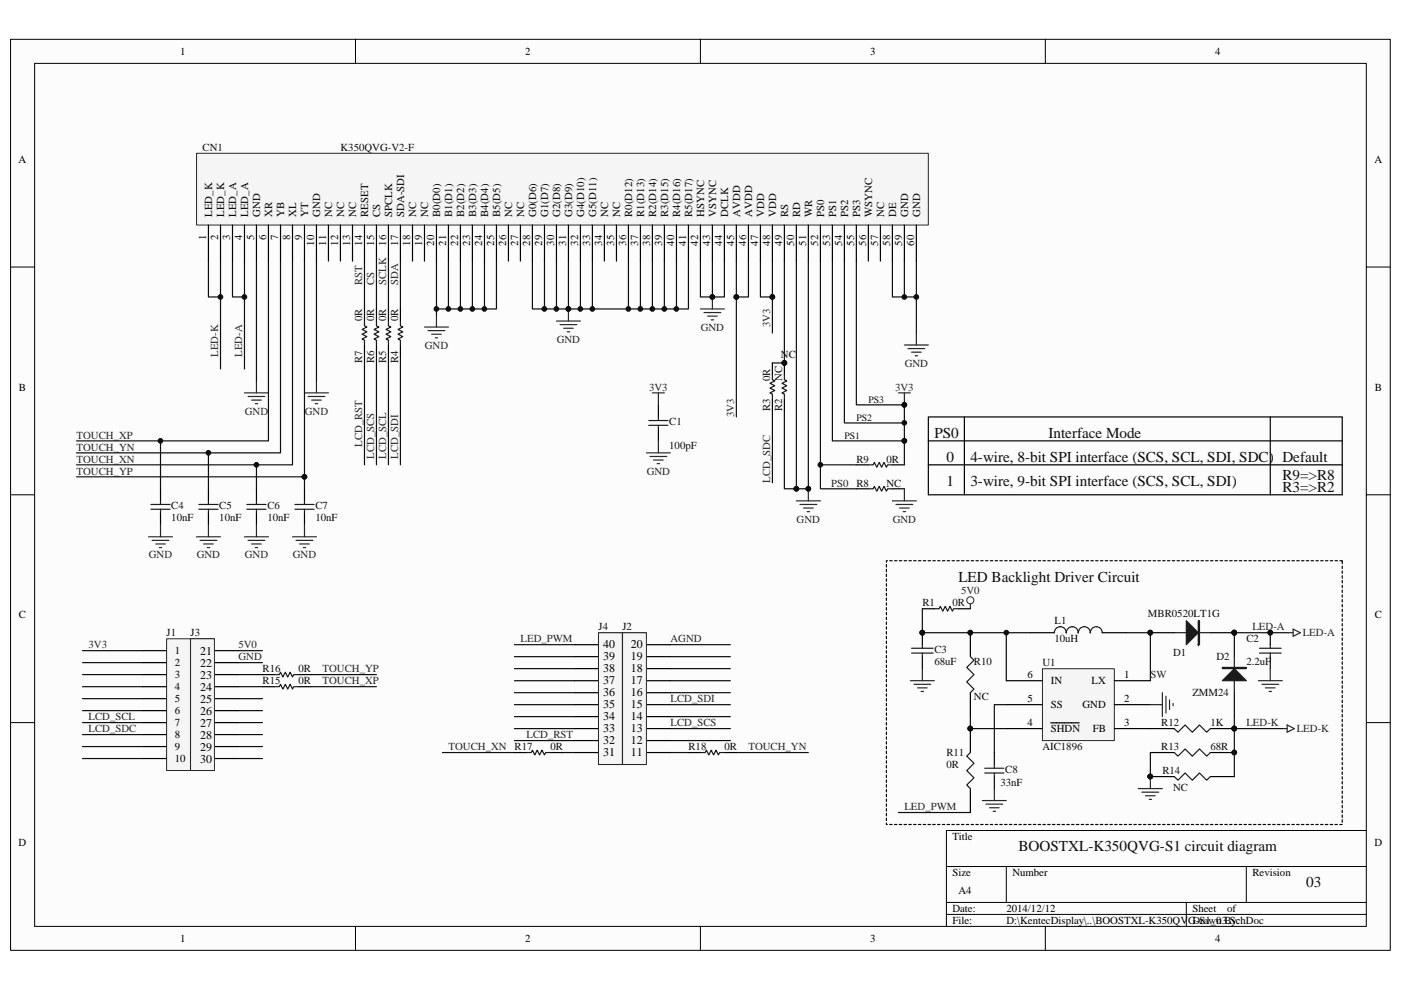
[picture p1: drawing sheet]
<svg xmlns="http://www.w3.org/2000/svg" width="297mm" height="210mm" viewBox="0 0 297 210" stroke-linecap="round" stroke-linejoin="round" font-family="sans-serif">
<path d="M2.3 8.4h292.5v193.2h-292.5z" fill="#fcfcfc"/>
<path d="M2.2 8.3h292.6v193.3h-292.6z" fill="none" stroke="#000" stroke-width=".21"/>
<path d="M7.4 13.5h282.3v183h-282.3z" fill="#fcfcfc"/>
<g fill="none" stroke="#000" stroke-width=".21">
<path d="M7.3 13.4h282.4v183.1h-282.4zM75.4 8.3v5.1M148.5 8.3v5.1M221.6 8.3v5.1M2.2 56.6h5.1M289.7 56.6h5.1M2.2 104.9h5.1M289.7 104.9h5.1M2.2 153.3h5.1M289.7 153.3h5.1M289.7 176.1h-89v20.4M75.4 196.5v5.1"/>
<path d="M148.5 196.5v5.1M200.7 183.8h89M200.7 191.4h89M200.7 194h89M213.4 183.8v7.6M221.6 196.5v5.1M251.5 191.4v5.1M264.2 183.8v7.6"/>
</g>
<path d="M35.3 135.5h5.1v27.9h-5.1z" fill="#f5f5f5"/>
<path d="M35.3 135.5h5.1v27.9h-5.1z" fill="none" stroke="#262626" stroke-width=".21"/>
<path d="M30.2 138h5.1M30.2 140.5h5.1M30.2 143.1h5.1M30.2 145.6h5.1M30.2 148.2h5.1M30.2 150.7h5.1M30.2 153.3h5.1M30.2 155.8h5.1M30.2 158.3h5.1M30.2 160.9h5.1" fill="none" stroke="#000" stroke-width=".25"/>
<path d="M132 134.2h5.1v28h-5.1z" fill="#f5f5f5"/>
<path d="M132 134.2h5.1v28h-5.1z" fill="none" stroke="#262626" stroke-width=".21"/>
<path d="M137.1 136.7h5M137.1 139.3h5M137.1 141.8h5M137.1 144.4h5M137.1 146.9h5M137.1 149.5h5M137.1 152h5M137.1 154.5h5M137.1 157.1h5M137.1 159.6h5" fill="none" stroke="#000" stroke-width=".25"/>
<path d="M40.4 135.5h5.1v27.9h-5.1z" fill="#f5f5f5"/>
<path d="M40.4 135.5h5.1v27.9h-5.1z" fill="none" stroke="#262626" stroke-width=".21"/>
<path d="M45.5 138h5.1M45.5 140.5h5.1M45.5 143.1h5.1M45.5 145.6h5.1M45.5 148.2h5.1M45.5 150.7h5.1M45.5 153.3h5.1M45.5 155.8h5.1M45.5 158.3h5.1M45.5 160.9h5.1" fill="none" stroke="#000" stroke-width=".25"/>
<path d="M126.9 134.2h5v28h-5z" fill="#f5f5f5"/>
<g fill="none" stroke="#262626" stroke-width=".21">
<path d="M126.9 134.2h5v28h-5z"/>
<circle cx="205.7" cy="127.3" r=".75"/>
</g>
<g fill="none" stroke="#000" stroke-width=".25">
<path d="M139.6 85.9v2.5M139.6 91v2.5M181.6 98.6h2.5M189.2 98.6h2.5M34 103.7v2.5M34 108.8v2.5M44.2 103.7v2.5M44.2 108.8v2.5M54.4 103.7v2.5M54.4 108.8v2.5M64.6 103.7v2.5M64.6 108.8v2.5"/>
<path d="M181.6 103.7h2.5M189.2 103.7h2.5M121.8 136.7h5.1M121.8 139.3h5.1M195.6 134.2v2.5M195.6 139.3v2.5M205.7 134.2v5.1M218.5 134.2h5M233.7 134.2h5.1M261.7 134.2v5.1M269.3 134.2v2.5M269.3 139.3v2.5"/>
<path d="M55.6 145.6h2.6M63.3 145.6h2.5M121.8 141.8h5.1M121.8 144.4h5.1M121.8 146.9h5.1M121.8 149.5h5.1M121.8 152h5.1M121.8 154.5h5.1M121.8 157.1h5.1M121.8 159.6h5.1M205.7 146.9v5.1M205.7 154.5v5.1"/>
<path d="M243.9 159.6h5.1M256.6 159.6h5.1M261.7 146.9v5.1M205.7 167.3v5M243.9 164.7h5.1M256.6 164.7h5.1"/>
</g>
<g fill="none" stroke="#1c1c1c" stroke-width=".25">
<path d="M137.6 90.2h4M137.6 89.2h4M139.6 88.4v.8M139.6 90.2v.8M184.1 98.6h1l.3-.5 .5 1 .5-1 .5 1 .5-1 .5 1 .3-.5h1M32 107h4.1M32 108h4.1M34 106.2v.8M34 108v.8M42.2 107h4M42.2 108h4M44.2 106.2v.8"/>
<path d="M44.2 108v.8M52.3 107h4.1M52.3 108h4.1M54.4 106.2v.8M54.4 108v.8M62.5 107h4.1M62.5 108h4.1M64.6 106.2v.8M64.6 108v.8M184.1 103.7h1l.3-.5 .5 1 .5-1 .5 1 .5-1 .5 1 .3-.5h1M193.3 138.5h4.5M193.3 137.5h4.5"/>
<path d="M195.6 136.7v.8M195.6 138.5v.8M205.7 139.3l.8 .7-1.5 1.6 1.5 1.5-1.5 1.5 1.5 1.6-.8 .7M223.5 134.2a1.27 1.27 0 0 1 1.3-1.3 1.25 1.25 0 0 1 1.3 1.3 1.27 1.27 0 0 1 1.3-1.3h-.1a1.25 1.25 0 0 1 1.3 1.3M228.6 134.2a1.26 1.26 0 0 1 1.3-1.3 1.26 1.26 0 0 1 1.3 1.3 1.26 1.26 0 0 1 1.2-1.3 1.26 1.26 0 0 1 1.3 1.3M261.7 139.3v7.6M267 138.5h4.6M267 137.5h4.6M269.3 136.7v.8M269.3 138.5v.8M58.2 145.6h1l.3-.5 .5 1.1 .5-1.1 .5 1.1 .5-1.1 .5 1.1 .3-.6h1M205.7 159.6l-.7 .8 1.5 1.5-1.5 1.5 1.5 1.6-1.5 1.5 .7 .8"/>
<path d="M249 159.6l.7 .8 1.6-1.5 1.5 1.5 1.5-1.5 1.5 1.5 .8-.8M249 164.7l.7 .8 1.6-1.5 1.5 1.5 1.5-1.5 1.5 1.5 .8-.8"/>
</g>
<g fill="#0e0e0e" stroke="#0e0e0e" stroke-width=".21">
<circle cx="195.5" cy="134.2" r=".49"/>
<circle cx="243.9" cy="134.2" r=".49"/>
<circle cx="269.3" cy="134.2" r=".49"/>
<circle cx="243.9" cy="164.7" r=".49"/>
<circle cx="213.3" cy="134.2" r=".49"/>
<circle cx="205.7" cy="134.2" r=".5"/>
<circle cx="261.7" cy="159.6" r=".5"/>
<circle cx="261.7" cy="134.2" r=".5"/>
<circle cx="261.7" cy="154.5" r=".5"/>
<circle cx="205.7" cy="154.5" r=".5"/>
<circle cx="46.7" cy="63" r=".5"/>
<circle cx="51.8" cy="63" r=".5"/>
<circle cx="120.5" cy="65.5" r=".5"/>
<circle cx="123" cy="65.5" r=".5"/>
<circle cx="125.6" cy="65.5" r=".49"/>
<circle cx="133.2" cy="65.5" r=".5"/>
<circle cx="135.8" cy="65.5" r=".5"/>
<circle cx="138.3" cy="65.5" r=".49"/>
<circle cx="140.9" cy="65.5" r=".49"/>
<circle cx="143.4" cy="65.5" r=".49"/>
<circle cx="151" cy="63" r=".5"/>
<circle cx="156.1" cy="63" r=".49"/>
<circle cx="191.7" cy="85.9" r=".5"/>
<circle cx="191.7" cy="89.7" r=".5"/>
<circle cx="191.7" cy="93.5" r=".5"/>
<circle cx="194.3" cy="63" r=".49"/>
<circle cx="191.7" cy="63" r=".5"/>
<circle cx="64.5" cy="101.1" r=".5"/>
<circle cx="54.4" cy="98.6" r=".49"/>
<circle cx="44.2" cy="96" r=".49"/>
<circle cx="34" cy="93.5" r=".5"/>
<circle cx="95.1" cy="65.5" r=".5"/>
<circle cx="97.6" cy="65.5" r=".49"/>
<circle cx="100.1" cy="65.5" r=".49"/>
<circle cx="102.7" cy="65.5" r=".49"/>
<circle cx="115.4" cy="65.5" r=".49"/>
<circle cx="118" cy="65.5" r=".5"/>
</g>
<g fill="none" stroke="#0e0e0e" stroke-width=".25">
<path d="M44.2 55.4v7.6h2.6M46.8 55.4v22.9M49.3 55.4v7.6h2.5M51.8 55.4v22.9M54.4 55.4v25.4M56.9 55.4v38.1h-40.7M59.5 55.4v40.7h-43.3M62 55.4v43.2h-45.8M64.6 55.4v45.7h-48.4M67.1 55.4v25.4M77.3 55.4v10.1M79.8 55.4v10.1"/>
<path d="M92.5 55.4v11.4M95.1 55.4v10.1M97.6 55.4v10.1M100.2 55.4v10.1M102.7 55.4v10.1M115.4 55.4v10.1M118 55.4v10.1M120.5 55.4v10.1M123.1 55.4v10.1M125.6 55.4v10.1M133.2 55.4v10.1M135.8 55.4v10.1"/>
<path d="M138.3 55.4v10.1M140.9 55.4v10.1M143.4 55.4v10.1M148.5 55.4v7.6h5.1v-7.6M151 55.4v7.6M173.9 55.4v48.3h7.7M176.5 55.4v38.1h15.2v-7.6h-10.1v-30.5M179 55.4v34.3h12.7M189.2 55.4v7.6h5.1M191.7 55.4v7.6M194.3 55.4v15.2M77.3 75.7v22.9"/>
<path d="M156.1 63v25.4M34 93.5v10.2M44.2 96.1v7.6M54.4 98.6v5.1M64.6 101.1v2.6M17.5 138h12.7M50.6 138h5M109.1 136.7h12.7M109.1 139.3h12.7M142.1 136.7h12.8M142.1 139.3h12.8M195.6 129.1v5.1h22.9"/>
<path d="M213.4 134.2v10.2M238.8 134.2h5.1v10.2M261.7 134.2h11.5M17.5 140.5h12.7M17.5 143.1h12.7M17.5 145.6h12.7M17.5 148.2h12.7M17.5 150.7h12.7M17.5 153.3h12.7M17.5 155.8h12.7M17.5 158.3h12.7M50.6 140.5h5"/>
<path d="M50.6 143.1h5M50.6 145.6h5M50.6 148.2h5M50.6 150.7h5M50.6 153.3h5M50.6 155.8h5M50.6 158.3h5M109.1 141.8h12.7M109.1 144.4h12.7M109.1 146.9h12.7M109.1 149.5h12.7M109.1 152h12.7"/>
<path d="M109.1 154.5h12.7M109.1 157.1h12.7M119.2 159.6h2.6M142.1 141.8h12.8M142.1 144.4h12.8M142.1 146.9h12.8M142.1 149.5h12.8M142.1 152h12.8M142.1 154.5h12.8M142.1 157.1h12.8M142.1 159.6h3.9M205.7 152v2.5h7.7"/>
<path d="M261.7 154.5v10.2M17.5 160.9h12.7M50.6 160.9h5M190.5 172.3h15.2"/>
</g>
<g fill="none" stroke="#262626" stroke-width=".25">
<path d="M90 69.4h5.1M90.8 70.1h3.5M91.5 70.9h2.1M92.3 71.6h.5M92.5 66.8v2.6M118 68.1h5.1M118.7 68.9h3.6M119.5 69.6h2M120.3 70.4h.5M120.5 65.5v2.6M148.5 65.5h5.1M149.3 66.3h3.5"/>
<path d="M150 67.1h2.1M150.8 67.8h.5M151 63v2.5M191.7 73.2h5.1M192.5 73.9h3.6M193.3 74.7h2M194 75.5h.5M194.3 70.6v2.6M51.8 83.3h5.1M52.6 84.1h3.6M53.4 84.9h2M54.1 85.6h.5"/>
<path d="M54.4 80.8v2.5M64.6 83.3h5M65.3 84.1h3.6M66.1 84.9h2M66.8 85.6h.5M67.1 80.8v2.5M137.1 96.1h5M137.8 96.8h3.6M138.3 83.3h2.6M138.6 97.6h2M139.3 98.3h.5M139.6 83.3v2.6"/>
<path d="M139.6 93.5v2.6M190.5 83.3h2.5M191.7 83.3v2.6M31.5 113.9h5.1M32.3 114.6h3.5M33 115.4h2M33.8 116.1h.5M34 111.3v2.6M41.7 113.9h5.1M42.4 114.6h3.6M43.2 115.4h2M43.9 116.1h.6"/>
<path d="M44.2 111.3v2.6M51.8 113.9h5.1M52.6 114.6h3.6M53.4 115.4h2M54.1 116.1h.5M54.4 111.3v2.6M62 113.9h5.1M62.8 114.6h3.5M63.5 115.4h2.1M64.3 116.1h.5M64.6 111.3v2.6M189.2 106.2h5.1"/>
<path d="M190 107h3.5M190.7 107.8h2.1M191.5 108.5h.5M191.7 103.7v2.5M205.7 128.1v1M273.2 134.2h1M274.2 133.4l1.5 .8-1.5 .8zM193 144.4h5.1M193.8 145.1h3.5M194.5 145.9h2.1M195.3 146.7h.5M195.6 141.8v2.6"/>
<path d="M266.8 144.4h5.1M267.5 145.1h3.6M268.3 145.9h2M269.1 146.7h.5M269.3 141.8v2.6M271.9 154.5h1M272.9 153.8l1.5 .7-1.5 .8zM241.3 167.3h5.1M242.1 168h3.6M242.9 168.8h2M243.6 169.5h.6M243.9 164.7v2.6"/>
</g>
<g fill="#1c1c1c" stroke="#1c1c1c" stroke-width=".25">
<path d="M261.7 141.8l2.5 2.6h-5z"/>
<path d="M259.2 141.6h5v.2h-5z" fill-rule="evenodd"/>
</g>
<path d="M41.7 32.5h155.1v15.2h-155.1z" fill="#f5f5f5"/>
<path d="M41.7 32.5h155.1v15.2h-155.1z" fill="none" stroke="#262626" stroke-width=".21"/>
<g fill="none" stroke="#000" stroke-width=".25">
<path d="M44.2 47.7v7.7M46.8 47.7v7.7M49.3 47.7v7.7M51.8 47.7v7.7M54.4 47.7v7.7M56.9 47.7v7.7M59.5 47.7v7.7M62 47.7v7.7M64.6 47.7v7.7M67.1 47.7v7.7M69.6 47.7v7.7M72.2 47.7v7.7"/>
<path d="M74.7 47.7v7.7M77.3 47.7v7.7M79.8 47.7v7.7M82.4 47.7v7.7M84.9 47.7v7.7M87.5 47.7v7.7M90 47.7v7.7M92.5 47.7v7.7M95.1 47.7v7.7M97.6 47.7v7.7M100.2 47.7v7.7M102.7 47.7v7.7"/>
<path d="M105.3 47.7v7.7M107.8 47.7v7.7M110.3 47.7v7.7M112.9 47.7v7.7M115.4 47.7v7.7M118 47.7v7.7M120.5 47.7v7.7M123.1 47.7v7.7M125.6 47.7v7.7M128.1 47.7v7.7M130.7 47.7v7.7M133.2 47.7v7.7"/>
<path d="M135.8 47.7v7.7M138.3 47.7v7.7M140.9 47.7v7.7M143.4 47.7v7.7M146 47.7v7.7M148.5 47.7v7.7M151 47.7v7.7M153.6 47.7v7.7M156.1 47.7v7.7M158.7 47.7v7.7M161.2 47.7v7.7M163.8 47.7v7.7"/>
<path d="M166.3 47.7v7.7M168.8 47.7v7.7M171.4 47.7v7.7M173.9 47.7v7.7M176.5 47.7v7.7M179 47.7v7.7M181.6 47.7v7.7M184.1 47.7v7.7M186.7 47.7v7.7M189.2 47.7v7.7M191.7 47.7v7.7M194.3 47.7v7.7"/>
<path d="M77.3 65.5v2.6M77.3 73.2v2.5M79.8 65.5v2.6M79.8 73.2v2.5M82.4 65.5v2.6M82.4 73.2v2.5M84.9 65.5v2.6M84.9 73.2v2.5M163.8 77v2.5M163.8 84.6v2.6M195.6 129.1h2.5M203.2 129.1h2.5"/>
</g>
<path d="M82.4 55.4v10.1M84.9 55.4v10.1M156.1 55.4v7.6h2.6v-7.6M161.2 55.4v7.6h2.6v7.6M163.8 55.4v7.6M79.8 75.7v22.9M82.4 75.7v22.9M84.9 75.7v22.9" fill="none" stroke="#0e0e0e" stroke-width=".25"/>
<g fill="#0e0e0e" stroke="#0e0e0e" stroke-width=".21">
<circle cx="163.7" cy="63" r=".5"/>
<circle cx="156.1" cy="63" r=".49"/>
</g>
<path d="M284.6 118.9h-96.7v56h96.7v-56" fill="none" stroke="#000" stroke-width=".25" stroke-dasharray=".5 .5"/>
<path d="M77.3 68.1v1l.5 .3-1 .5 1 .5-1 .5 1 .5-1 .5 .5 .3v1M79.8 68.1v1l.5 .3-1 .5 1 .5-1 .5 1 .5-1 .5 .5 .3v1M82.4 68.1v1l.5 .3-1.1 .5 1.1 .5-1.1 .5 1.1 .5-1.1 .5 .6 .3v1M84.9 68.1v1l.5 .3-1 .5 1 .5-1 .5 1 .5-1 .5 .5 .3v1M163.8 79.5v1l.5 .3-1 .5 1 .5-1 .5 1 .5-1 .5 .5 .3v1M198.1 129.1h1l.3-.5 .5 1 .5-1 .5 1 .5-1 .5 1 .3-.5h1" fill="none" stroke="#1c1c1c" stroke-width=".25"/>
<path d="M221 141.9h15.3v15.2h-15.3z" fill="#f5f5f5"/>
<path d="M221 141.8h15.3v15.3h-15.3z" fill="none" stroke="#262626" stroke-width=".21"/>
<path d="M243.9 134.2h5.1M256.6 134.2h5.1M210.8 159.6v2.6M213.4 144.4h7.6M213.4 149.5h7.6M213.4 154.5h7.6M222.8 153.3h6M236.3 144.4h7.6M236.3 149.5h7.6M236.3 154.5h12.7M256.6 154.5h5.1M210.8 164.7v2.6" fill="none" stroke="#000" stroke-width=".25"/>
<g fill="#0e0e0e" stroke="#0e0e0e" stroke-width=".21">
<circle cx="261.7" cy="154.5" r=".5"/>
<circle cx="243.9" cy="164.7" r=".49"/>
<circle cx="243.9" cy="134.2" r=".49"/>
<circle cx="261.7" cy="134.2" r=".5"/>
<circle cx="92.5" cy="65.5" r=".5"/>
<circle cx="191.7" cy="93.5" r=".5"/>
<circle cx="173.9" cy="98.6" r=".5"/>
<circle cx="171.4" cy="103.7" r=".49"/>
</g>
<path d="M249 134.2h7.6M249 154.5l.7 .8 1.6-1.5 1.5 1.5 1.5-1.5 1.5 1.5 .8-.8M208.8 162.9h4M208.8 164h4M210.8 162.2v.7M210.8 164v.7" fill="none" stroke="#1c1c1c" stroke-width=".25"/>
<path d="M105.3 55.4v10.1h-12.8M112.9 55.4v10.1h33.1v-10.1M173.9 98.6h7.7M191.7 93.5v5.1M65.8 145.6h14M65.8 143.1h14M93.8 159.6h15.3M156.1 159.6h15.3M213.4 149.5h-2.6v10.1M243.9 159.6v5.1M261.7 152v2.5h10.2" fill="none" stroke="#0e0e0e" stroke-width=".25"/>
<g fill="none" stroke="#262626" stroke-width=".25">
<path d="M168.8 106.2h5.1M169.6 107h3.6M170.4 107.8h2M171.1 108.5h.6M171.4 103.7v2.5M243.9 149.5h2.5M246.4 146.9v5.1M247.2 147.7v3.5M248 148.4v2.1M248.7 149.2v.5M208.3 169.8h5.1M209 170.6h3.6"/>
<path d="M209.8 171.3h2M210.6 172.1h.5M210.8 167.3v2.5"/>
</g>
<g fill="#1c1c1c" stroke="#1c1c1c" stroke-width=".25">
<path d="M251.5 131.7l2.6 2.5-2.6 2.5z"/>
<path d="M254.1 131.7v5h.2v-5z" fill-rule="evenodd"/>
</g>
<path d="M132 134.2h5.1v28h-5.1z" fill="#f5f5f5"/>
<path d="M132 134.2h5.1v28h-5.1z" fill="none" stroke="#262626" stroke-width=".21"/>
<path d="M126.9 134.2h5v28h-5z" fill="#f5f5f5"/>
<path d="M126.9 134.2h5v28h-5z" fill="none" stroke="#262626" stroke-width=".21"/>
<path d="M40.4 135.5h5.1v27.9h-5.1z" fill="#f5f5f5"/>
<path d="M40.4 135.5h5.1v27.9h-5.1z" fill="none" stroke="#262626" stroke-width=".21"/>
<path d="M166.3 55.4v21.6h-2.5M168.8 55.4v48.3h2.6v-48.3M163.8 87.2v15.2M166.3 87.2v16.5h2.5" fill="none" stroke="#0e0e0e" stroke-width=".25"/>
<g fill="#0e0e0e" stroke="#0e0e0e" stroke-width=".21">
<circle cx="168.8" cy="103.7" r=".49"/>
<circle cx="171.4" cy="103.7" r=".49"/>
<circle cx="166.3" cy="77" r=".49"/>
</g>
<g fill="none" stroke="#000" stroke-width=".25">
<path d="M166.3 77v2.5M166.3 84.6v2.6M196.8 88.4h87.8v16.5h-87.8zM196.8 93.5h87.8M196.8 98.6h87.8M204.5 88.4v16.5M269.3 88.4v16.5M55.6 143.1h2.6M63.3 143.1h2.5M109.1 159.6h2.5M116.7 159.6h2.5M146 159.6h2.5"/>
<path d="M153.6 159.6h2.5"/>
</g>
<path d="M166.3 79.5v1l.5 .3-1 .5 1 .5-1 .5 1 .5-1 .5 .5 .3v1M58.2 143.1h1l.3-.5 .5 1 .5-1 .5 1 .5-1 .5 1 .3-.5h1M111.6 159.6h1l.3-.5 .5 1 .5-1 .5 1 .5-1 .5 1 .3-.5h1M148.5 159.6h1l.3-.5 .5 1 .5-1 .5 1 .5-1 .5 1 .3-.5h1" fill="none" stroke="#1c1c1c" stroke-width=".25"/>
<g font-size="3.2" fill="#0e0e0e">
<text x="198.1" y="92.8">PS0</text>
<text x="222.3" y="92.8">Interface Mode</text>
<text x="200.7" y="97.9">0</text>
<text x="205.7" y="97.9">4-wire, 8-bit SPI interface (SCS, SCL, SDI, SDC)</text>
<text x="271.9" y="97.9">Default</text>
<text x="271.9" y="101.7">R9=&gt;R8</text>
<text x="200.7" y="103">1</text>
<text x="205.7" y="103">3-wire, 9-bit SPI interface (SCS, SCL, SDI)</text>
<text x="271.9" y="104.3">R3=&gt;R2</text>
<text x="203.2" y="123.3">LED Backlight Driver Circuit</text>
<text x="215.9" y="180.6">BOOSTXL-K350QVG-S1 circuit diagram</text>
<text x="277" y="188.2">03</text>
</g>
<g font-size="2.5">
<text x="127.9" y="137.5">40</text>
<text x="133.7" y="137.5">20</text>
<text x="42.4" y="139">21</text>
<text x="42.4" y="141.5">22</text>
<text x="127.9" y="142.6">38</text>
<text x="127.9" y="140">39</text>
<text x="133.7" y="142.6">18</text>
<text x="133.7" y="140">19</text>
<text x="42.4" y="144.1">23</text>
<text x="42.4" y="146.6">24</text>
<text x="42.4" y="149.2">25</text>
<text x="127.9" y="147.6">36</text>
<text x="127.9" y="145.1">37</text>
<text x="133.7" y="147.6">16</text>
<text x="133.7" y="145.1">17</text>
<text x="42.4" y="151.7">26</text>
<text x="42.4" y="154.3">27</text>
<text x="127.9" y="155.3">33</text>
<text x="127.9" y="152.7">34</text>
<text x="127.9" y="150.2">35</text>
<text x="133.7" y="155.3">13</text>
<text x="133.7" y="152.7">14</text>
<text x="133.7" y="150.2">15</text>
<text x="42.4" y="156.8">28</text>
<text x="42.4" y="159.3">29</text>
<text x="42.4" y="161.9">30</text>
<text x="127.9" y="160.4">31</text>
<text x="127.9" y="157.8">32</text>
<text x="133.7" y="160.4">11</text>
<text x="133.7" y="157.8">12</text>
</g>
<g font-size="2.3">
<text x="38.2" y="11.7">1</text>
<text x="111.4" y="11.7">2</text>
<text x="184.5" y="11.7">3</text>
<text x="257.6" y="11.7">4</text>
<text x="4" y="34.5">A</text>
<text x="291.4" y="34.5">A</text>
<text x="45" y="46" transform="rotate(-90 45 46)">LED_K</text>
<text x="47.5" y="46" transform="rotate(-90 47.5 46)">LED_K</text>
<text x="50.1" y="46" transform="rotate(-90 50.1 46)">LED_A</text>
<text x="52.6" y="46" transform="rotate(-90 52.6 46)">LED_A</text>
<text x="55.2" y="46" transform="rotate(-90 55.2 46)">GND</text>
<text x="57.7" y="46" transform="rotate(-90 57.7 46)">XR</text>
<text x="60.3" y="46" transform="rotate(-90 60.3 46)">YB</text>
<text x="62.8" y="46" transform="rotate(-90 62.8 46)">XL</text>
<text x="65.3" y="46" transform="rotate(-90 65.3 46)">YT</text>
<text x="67.9" y="46" transform="rotate(-90 67.9 46)">GND</text>
<text x="70.4" y="46" transform="rotate(-90 70.4 46)">NC</text>
<text x="73" y="46" transform="rotate(-90 73 46)">NC</text>
<text x="75.5" y="46" transform="rotate(-90 75.5 46)">NC</text>
<text x="78.1" y="46" transform="rotate(-90 78.1 46)">RESET</text>
<text x="80.6" y="46" transform="rotate(-90 80.6 46)">CS</text>
<text x="83.1" y="46" transform="rotate(-90 83.1 46)">SPCLK</text>
<text x="85.7" y="46" transform="rotate(-90 85.7 46)">SDA-SDI</text>
<text x="88.2" y="46" transform="rotate(-90 88.2 46)">NC</text>
<text x="90.8" y="46" transform="rotate(-90 90.8 46)">NC</text>
<text x="93.3" y="46" transform="rotate(-90 93.3 46)">B0(D0)</text>
<text x="95.9" y="46" transform="rotate(-90 95.9 46)">B1(D1)</text>
<text x="98.4" y="46" transform="rotate(-90 98.4 46)">B2(D2)</text>
<text x="101" y="46" transform="rotate(-90 101 46)">B3(D3)</text>
<text x="103.5" y="46" transform="rotate(-90 103.5 46)">B4(D4)</text>
<text x="106" y="46" transform="rotate(-90 106 46)">B5(D5)</text>
<text x="108.6" y="46" transform="rotate(-90 108.6 46)">NC</text>
<text x="111.1" y="46" transform="rotate(-90 111.1 46)">NC</text>
<text x="113.7" y="46" transform="rotate(-90 113.7 46)">G0(D6)</text>
<text x="116.2" y="46" transform="rotate(-90 116.2 46)">G1(D7)</text>
<text x="118.8" y="46" transform="rotate(-90 118.8 46)">G2(D8)</text>
<text x="121.3" y="46" transform="rotate(-90 121.3 46)">G3(D9)</text>
<text x="123.8" y="46" transform="rotate(-90 123.8 46)">G4(D10)</text>
<text x="126.4" y="46" transform="rotate(-90 126.4 46)">G5(D11)</text>
<text x="128.9" y="46" transform="rotate(-90 128.9 46)">NC</text>
<text x="131.5" y="46" transform="rotate(-90 131.5 46)">NC</text>
<text x="134" y="46" transform="rotate(-90 134 46)">R0(D12)</text>
<text x="136.6" y="46" transform="rotate(-90 136.6 46)">R1(D13)</text>
<text x="139.1" y="46" transform="rotate(-90 139.1 46)">R2(D14)</text>
<text x="141.6" y="46" transform="rotate(-90 141.6 46)">R3(D15)</text>
<text x="144.2" y="46" transform="rotate(-90 144.2 46)">R4(D16)</text>
<text x="146.7" y="46" transform="rotate(-90 146.7 46)">R5(D17)</text>
<text x="149.3" y="46" transform="rotate(-90 149.3 46)">HSYNC</text>
<text x="151.8" y="46" transform="rotate(-90 151.8 46)">VSYNC</text>
<text x="154.4" y="46" transform="rotate(-90 154.4 46)">DCLK</text>
<text x="156.9" y="46" transform="rotate(-90 156.9 46)">AVDD</text>
<text x="159.5" y="46" transform="rotate(-90 159.5 46)">AVDD</text>
<text x="162" y="46" transform="rotate(-90 162 46)">VDD</text>
<text x="164.5" y="46" transform="rotate(-90 164.5 46)">VDD</text>
<text x="167.1" y="46" transform="rotate(-90 167.1 46)">RS</text>
<text x="169.6" y="46" transform="rotate(-90 169.6 46)">RD</text>
<text x="172.2" y="46" transform="rotate(-90 172.2 46)">WR</text>
<text x="174.7" y="46" transform="rotate(-90 174.7 46)">PS0</text>
<text x="177.3" y="46" transform="rotate(-90 177.3 46)">PS1</text>
<text x="179.8" y="46" transform="rotate(-90 179.8 46)">PS2</text>
<text x="182.3" y="46" transform="rotate(-90 182.3 46)">PS3</text>
<text x="184.9" y="46" transform="rotate(-90 184.9 46)">WSYNC</text>
<text x="187.4" y="46" transform="rotate(-90 187.4 46)">NC</text>
<text x="190" y="46" transform="rotate(-90 190 46)">DE</text>
<text x="192.5" y="46" transform="rotate(-90 192.5 46)">GND</text>
<text x="195.1" y="46" transform="rotate(-90 195.1 46)">GND</text>
<text x="43.7" y="50.9" transform="rotate(-90 43.7 50.9)">1</text>
<text x="46.3" y="50.9" transform="rotate(-90 46.3 50.9)">2</text>
<text x="48.8" y="50.9" transform="rotate(-90 48.8 50.9)">3</text>
<text x="51.3" y="50.9" transform="rotate(-90 51.3 50.9)">4</text>
<text x="53.9" y="50.9" transform="rotate(-90 53.9 50.9)">5</text>
<text x="56.4" y="50.9" transform="rotate(-90 56.4 50.9)">6</text>
<text x="59" y="50.9" transform="rotate(-90 59 50.9)">7</text>
<text x="61.5" y="50.9" transform="rotate(-90 61.5 50.9)">8</text>
<text x="64.1" y="50.9" transform="rotate(-90 64.1 50.9)">9</text>
<text x="66.6" y="52.1" transform="rotate(-90 66.6 52.1)">10</text>
<text x="69.1" y="52.1" transform="rotate(-90 69.1 52.1)">11</text>
<text x="71.7" y="52.1" transform="rotate(-90 71.7 52.1)">12</text>
<text x="74.2" y="52.1" transform="rotate(-90 74.2 52.1)">13</text>
<text x="76.8" y="52.1" transform="rotate(-90 76.8 52.1)">14</text>
<text x="79.3" y="52.1" transform="rotate(-90 79.3 52.1)">15</text>
<text x="81.9" y="52.1" transform="rotate(-90 81.9 52.1)">16</text>
<text x="84.4" y="52.1" transform="rotate(-90 84.4 52.1)">17</text>
<text x="87" y="52.1" transform="rotate(-90 87 52.1)">18</text>
<text x="89.5" y="52.1" transform="rotate(-90 89.5 52.1)">19</text>
<text x="92.1" y="52.1" transform="rotate(-90 92.1 52.1)">20</text>
<text x="94.6" y="52.1" transform="rotate(-90 94.6 52.1)">21</text>
<text x="97.1" y="52.1" transform="rotate(-90 97.1 52.1)">22</text>
<text x="99.7" y="52.1" transform="rotate(-90 99.7 52.1)">23</text>
<text x="102.2" y="52.1" transform="rotate(-90 102.2 52.1)">24</text>
<text x="104.8" y="52.1" transform="rotate(-90 104.8 52.1)">25</text>
<text x="107.3" y="52.1" transform="rotate(-90 107.3 52.1)">26</text>
<text x="109.9" y="52.1" transform="rotate(-90 109.9 52.1)">27</text>
<text x="112.4" y="52.1" transform="rotate(-90 112.4 52.1)">28</text>
<text x="115" y="52.1" transform="rotate(-90 115 52.1)">29</text>
<text x="117.5" y="52.1" transform="rotate(-90 117.5 52.1)">30</text>
<text x="120" y="52.1" transform="rotate(-90 120 52.1)">31</text>
<text x="122.6" y="52.1" transform="rotate(-90 122.6 52.1)">32</text>
<text x="125.1" y="52.1" transform="rotate(-90 125.1 52.1)">33</text>
<text x="127.7" y="52.1" transform="rotate(-90 127.7 52.1)">34</text>
<text x="130.2" y="52.1" transform="rotate(-90 130.2 52.1)">35</text>
<text x="132.8" y="52.1" transform="rotate(-90 132.8 52.1)">36</text>
<text x="135.3" y="52.1" transform="rotate(-90 135.3 52.1)">37</text>
<text x="137.8" y="52.1" transform="rotate(-90 137.8 52.1)">38</text>
<text x="140.4" y="52.1" transform="rotate(-90 140.4 52.1)">39</text>
<text x="142.9" y="52.1" transform="rotate(-90 142.9 52.1)">40</text>
<text x="145.5" y="52.1" transform="rotate(-90 145.5 52.1)">41</text>
<text x="148" y="52.1" transform="rotate(-90 148 52.1)">42</text>
<text x="150.6" y="52.1" transform="rotate(-90 150.6 52.1)">43</text>
<text x="153.1" y="52.1" transform="rotate(-90 153.1 52.1)">44</text>
<text x="155.6" y="52.1" transform="rotate(-90 155.6 52.1)">45</text>
<text x="158.2" y="52.1" transform="rotate(-90 158.2 52.1)">46</text>
<text x="160.7" y="52.1" transform="rotate(-90 160.7 52.1)">47</text>
<text x="163.3" y="52.1" transform="rotate(-90 163.3 52.1)">48</text>
<text x="165.8" y="52.1" transform="rotate(-90 165.8 52.1)">49</text>
<text x="168.4" y="52.1" transform="rotate(-90 168.4 52.1)">50</text>
<text x="170.9" y="52.1" transform="rotate(-90 170.9 52.1)">51</text>
<text x="173.5" y="52.1" transform="rotate(-90 173.5 52.1)">52</text>
<text x="176" y="52.1" transform="rotate(-90 176 52.1)">53</text>
<text x="178.5" y="52.1" transform="rotate(-90 178.5 52.1)">54</text>
<text x="181.1" y="52.1" transform="rotate(-90 181.1 52.1)">55</text>
<text x="183.6" y="52.1" transform="rotate(-90 183.6 52.1)">56</text>
<text x="186.2" y="52.1" transform="rotate(-90 186.2 52.1)">57</text>
<text x="188.7" y="52.1" transform="rotate(-90 188.7 52.1)">58</text>
<text x="191.3" y="52.1" transform="rotate(-90 191.3 52.1)">59</text>
<text x="193.8" y="52.1" transform="rotate(-90 193.8 52.1)">60</text>
<text x="4" y="82.8">B</text>
<text x="291.5" y="82.8">B</text>
<text x="4" y="131.2">C</text>
<text x="291.5" y="131.2">C</text>
<text x="128.7" y="137.5">1</text>
<text x="134.1" y="137.5">1</text>
<text x="37.1" y="138.8">1</text>
<text x="37.1" y="141.3">2</text>
<text x="37.1" y="143.9">3</text>
<text x="42.6" y="138.8">1</text>
<text x="42.6" y="141.3">2</text>
<text x="42.6" y="143.9">3</text>
<text x="128.7" y="140.1">2</text>
<text x="128.7" y="142.6">3</text>
<text x="134.1" y="140.1">2</text>
<text x="134.1" y="142.6">3</text>
<text x="217.8" y="143.9">6</text>
<text x="238.3" y="143.9">1</text>
<text x="37.1" y="146.4">4</text>
<text x="37.1" y="149">5</text>
<text x="42.6" y="146.4">4</text>
<text x="42.6" y="149">5</text>
<text x="128.7" y="145.2">4</text>
<text x="128.7" y="147.7">5</text>
<text x="134.1" y="145.2">4</text>
<text x="134.1" y="147.7">5</text>
<text x="217.8" y="149">5</text>
<text x="222.8" y="145.2">IN</text>
<text x="231.4" y="145.2">LX</text>
<text x="238.3" y="149">2</text>
<text x="37.1" y="151.5">6</text>
<text x="37.1" y="154.1">7</text>
<text x="42.6" y="151.5">6</text>
<text x="42.6" y="154.1">7</text>
<text x="128.7" y="150.2">6</text>
<text x="128.7" y="152.8">7</text>
<text x="128.7" y="155.3">8</text>
<text x="134.1" y="150.2">6</text>
<text x="134.1" y="152.8">7</text>
<text x="134.1" y="155.3">8</text>
<text x="217.8" y="154.1">4</text>
<text x="222.8" y="155.3">SHDN</text>
<text x="222.8" y="150.2">SS</text>
<text x="229.5" y="150.2">GND</text>
<text x="231.7" y="155.3">FB</text>
<text x="238.3" y="154.1">3</text>
<text x="37.1" y="156.6">8</text>
<text x="37.1" y="159.1">9</text>
<text x="37.1" y="161.7">10</text>
<text x="41.4" y="161.7">10</text>
<text x="42.6" y="156.6">8</text>
<text x="42.6" y="159.1">9</text>
<text x="128.7" y="157.9">9</text>
<text x="128.7" y="160.4">10</text>
<text x="133" y="160.4">10</text>
<text x="134.1" y="157.9">9</text>
<text x="4" y="179.5">D</text>
<text x="201.9" y="178.2">Title</text>
<text x="291.4" y="179.5">D</text>
<text x="201.9" y="185.8">Size</text>
<text x="214.6" y="185.8">Number</text>
<text x="265.5" y="185.8">Revision</text>
<text x="203.2" y="189.7">A4</text>
<text x="201.9" y="193.5">Date:</text>
<text x="201.9" y="196">File:</text>
<text x="213.4" y="193.5">2014/12/12</text>
<text x="213.4" y="196">D:\KentecDisplay\..\BOOSTXL-K350QVG-S1_03.SchDoc</text>
<text x="252.8" y="196">Drawn By:</text>
<text x="252.8" y="193.5">Sheet</text>
<text x="260.2" y="193.5">of</text>
<text x="38.2" y="199.8">1</text>
<text x="111.4" y="199.8">2</text>
<text x="184.5" y="199.8">3</text>
<text x="257.6" y="199.8">4</text>
</g>
<g font-size="2.3" fill="#0e0e0e">
<text x="42.9" y="32">CN1</text>
<text x="72.2" y="32">K350QVG-V2-F</text>
<text x="76.8" y="68.1" transform="rotate(-90 76.8 68.1)">0R</text>
<text x="79.3" y="68.1" transform="rotate(-90 79.3 68.1)">0R</text>
<text x="81.9" y="68.1" transform="rotate(-90 81.9 68.1)">0R</text>
<text x="84.4" y="68.1" transform="rotate(-90 84.4 68.1)">0R</text>
<text x="76.8" y="77" transform="rotate(-90 76.8 77)">R7</text>
<text x="79.3" y="77" transform="rotate(-90 79.3 77)">R6</text>
<text x="81.9" y="77" transform="rotate(-90 81.9 77)">R5</text>
<text x="84.4" y="77" transform="rotate(-90 84.4 77)">R4</text>
<text x="165.6" y="76">NC</text>
<text x="163.3" y="80.8" transform="rotate(-90 163.3 80.8)">0R</text>
<text x="165.8" y="80.8" transform="rotate(-90 165.8 80.8)">NC</text>
<text x="163.3" y="87.2" transform="rotate(-90 163.3 87.2)">R3</text>
<text x="165.8" y="87.2" transform="rotate(-90 165.8 87.2)">R2</text>
<text x="141.9" y="95.3">100pF</text>
<text x="141.9" y="90.2">C1</text>
<text x="181.6" y="98.1">R9</text>
<text x="187.9" y="98.1">0R</text>
<text x="181.6" y="103.2">R8</text>
<text x="187.9" y="103.2">NC</text>
<text x="36.3" y="110.6">10nF</text>
<text x="36.3" y="108">C4</text>
<text x="46.5" y="110.6">10nF</text>
<text x="46.5" y="108">C5</text>
<text x="56.7" y="110.6">10nF</text>
<text x="56.7" y="108">C6</text>
<text x="66.9" y="110.6">10nF</text>
<text x="66.9" y="108">C7</text>
<text x="195.6" y="128.6">R1</text>
<text x="201.9" y="128.6">0R</text>
<text x="243.4" y="130.9">MBR0520LT1G</text>
<text x="35.3" y="135">J1</text>
<text x="40.4" y="135">J3</text>
<text x="126.9" y="133.7">J4</text>
<text x="132" y="133.7">J2</text>
<text x="223.6" y="132.4">L1</text>
<text x="223.6" y="136.2">10uH</text>
<text x="264.3" y="136.2">C2</text>
<text x="55.7" y="142.6">R16</text>
<text x="63.3" y="142.6">0R</text>
<text x="198.1" y="138.5">C3</text>
<text x="198.1" y="141.1">68uF</text>
<text x="206.5" y="141.1">R10</text>
<text x="221" y="141.3">U1</text>
<text x="248.7" y="139">D1</text>
<text x="257.9" y="140.1">D2</text>
<text x="264.3" y="141.1">2.2uF</text>
<text x="55.7" y="145.2">R15</text>
<text x="63.3" y="145.2">0R</text>
<text x="206.5" y="148.5">NC</text>
<text x="252.8" y="147.7">ZMM24</text>
<text x="246.2" y="154.1">R12</text>
<text x="256.6" y="154.1">1K</text>
<text x="109.1" y="159.1">R17</text>
<text x="116.7" y="159.1">0R</text>
<text x="146" y="159.1">R18</text>
<text x="153.6" y="159.1">0R</text>
<text x="200.7" y="160.4">R11</text>
<text x="221" y="159.1">AIC1896</text>
<text x="246.2" y="159.1">R13</text>
<text x="256.6" y="159.1">68R</text>
<text x="200.7" y="163">0R</text>
<text x="212.1" y="166.8">33nF</text>
<text x="213.1" y="164">C8</text>
<text x="246.4" y="164.2">R14</text>
<text x="248.7" y="167.8">NC</text>
</g>
<g font-size="2.3" fill="#262626">
<text x="76.8" y="60.5" transform="rotate(-90 76.8 60.5)">RST</text>
<text x="79.3" y="60.5" transform="rotate(-90 79.3 60.5)">CS</text>
<text x="81.9" y="60.5" transform="rotate(-90 81.9 60.5)">SCLK</text>
<text x="84.4" y="60.5" transform="rotate(-90 84.4 60.5)">SDA</text>
<text x="148.6" y="70.1">GND</text>
<text x="163.3" y="69.4" transform="rotate(-90 163.3 69.4)">3V3</text>
<text x="46.3" y="75.7" transform="rotate(-90 46.3 75.7)">LED-K</text>
<text x="51.3" y="75.7" transform="rotate(-90 51.3 75.7)">LED-A</text>
<text x="90.1" y="74">GND</text>
<text x="118" y="72.7">GND</text>
<text x="191.8" y="77.8">GND</text>
<text x="137.6" y="82.8">3V3</text>
<text x="189.8" y="82.8">3V3</text>
<text x="51.9" y="87.9">GND</text>
<text x="64.6" y="87.9">GND</text>
<text x="155.6" y="88.4" transform="rotate(-90 155.6 88.4)">3V3</text>
<text x="16.2" y="93">TOUCH_XP</text>
<text x="16.2" y="95.6">TOUCH_YN</text>
<text x="76.8" y="94.8" transform="rotate(-90 76.8 94.8)">LCD_RST</text>
<text x="16.2" y="98.1">TOUCH_XN</text>
<text x="16.2" y="100.6">TOUCH_YP</text>
<text x="79.3" y="97.3" transform="rotate(-90 79.3 97.3)">LCD_SCS</text>
<text x="81.9" y="97.3" transform="rotate(-90 81.9 97.3)">LCD_SCL</text>
<text x="84.4" y="97.3" transform="rotate(-90 84.4 97.3)">LCD_SDI</text>
<text x="137.1" y="100.6">GND</text>
<text x="163.3" y="102.4" transform="rotate(-90 163.3 102.4)">LCD_SDC</text>
<text x="176.2" y="103.2">PS0</text>
<text x="168.9" y="110.8">GND</text>
<text x="189.3" y="110.8">GND</text>
<text x="31.6" y="118.4">GND</text>
<text x="41.7" y="118.4">GND</text>
<text x="51.9" y="118.4">GND</text>
<text x="62.1" y="118.4">GND</text>
<text x="203.8" y="126.1">5V0</text>
<text x="18.8" y="137.5">3V3</text>
<text x="50.6" y="137.5">5V0</text>
<text x="110.4" y="136.2">LED_PWM</text>
<text x="142.2" y="136.2">AGND</text>
<text x="265.5" y="133.7">LED-A</text>
<text x="276.2" y="135">LED-A</text>
<text x="50.6" y="140.1">GND</text>
<text x="68.4" y="142.6">TOUCH_YP</text>
<text x="243.9" y="143.9">SW</text>
<text x="68.4" y="145.2">TOUCH_XP</text>
<text x="142.2" y="149">LCD_SDI</text>
<text x="18.8" y="152.8">LCD_SCL</text>
<text x="18.8" y="155.3">LCD_SDC</text>
<text x="142.2" y="154.1">LCD_SCS</text>
<text x="264.3" y="154.1">LED-K</text>
<text x="274.9" y="155.3">LED-K</text>
<text x="95.1" y="159.1">TOUCH_XN</text>
<text x="111.6" y="156.6">LCD_RST</text>
<text x="158.7" y="159.1">TOUCH_YN</text>
<text x="191.7" y="171.9">LED_PWM</text>
</g>
<g font-size="2.1" fill="#0e0e0e">
<text x="181.6" y="89.3">PS2</text>
<text x="184.1" y="85.4">PS3</text>
<text x="179" y="93.1">PS1</text>
</g>
</svg>
